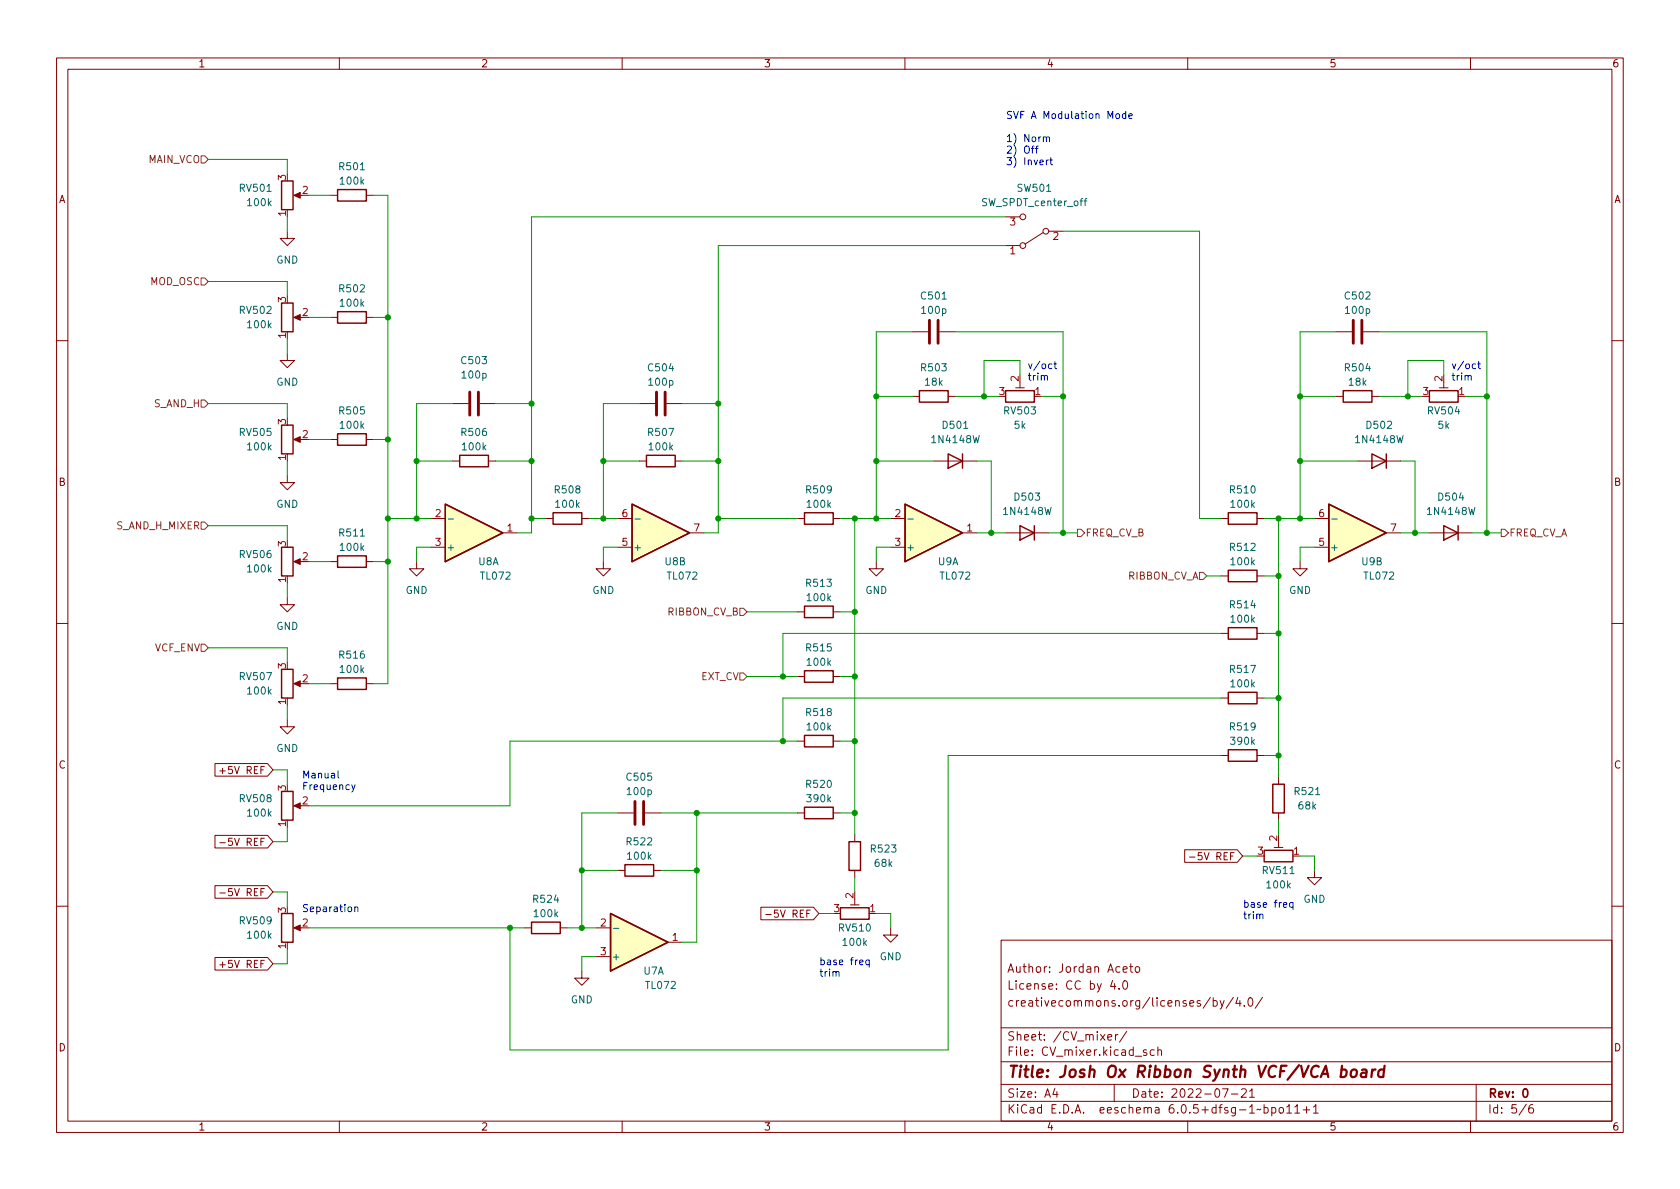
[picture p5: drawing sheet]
<svg xmlns="http://www.w3.org/2000/svg" width="297mm" height="210mm" viewBox="0 0 297 210" stroke-linecap="round" stroke-linejoin="round" font-family="sans-serif">
<g fill="none" stroke="#840000" stroke-width=".18">
<path d="M10 10.2h277v190.1h-277zM12 12.2h273v186.1h-273zM60 10.2v2M110 10.2v2M160 10.2v2M210 10.2v2M260 10.2v2M52.3 34.5h1M58.4 34.5h1.3M64.8 34.5h1.2M177.8 38.3h2.5M50.8 40.9v1.3h1.3l-1.3 1.2-1.3-1.2h1.3"/>
<path d="M52.3 56.1h1M58.4 56.1h1.3M64.8 56.1h1.2M161.3 58.7h2.8M166.1 58.7h2.8M177.8 43.4h2.5M184.4 41.1l-3.2 2.1M185.4 40.9h2.6M236.2 58.7h2.8M241 58.7h2.8M10 60.2h2M50.8 62.5v1.2h1.3l-1.3 1.3-1.3-1.3h1.3"/>
<path d="M52.3 77.7h1M58.4 77.7h1.3M64.8 77.7h1.2M80 71.4h2.8M84.8 71.4h2.8M113 71.4h2.8M117.9 71.4h2.7M161.3 70.1h1.3M167.6 70.1h1.3M179.6 68.6h1.5M180.3 67.6v1M236.2 70.1h1.3"/>
<path d="M242.6 70.1h1.2M254.5 68.6h1.5M255.3 67.6v1M285 60.2h2M50.8 84.1v1.2h1.3l-1.3 1.3-1.3-1.3h1.3M52.3 99.3h1M58.4 99.3h1.3M64.8 99.3h1.2M73.7 99.3v1.3h1.2l-1.2 1.2-1.3-1.2h1.3M76.2 91.7h2.5M76.2 96.8h2.5M80 81.5h1.3"/>
<path d="M86.4 81.5h1.2M88.9 94.2h2.5M96.5 91.7h1.3M102.9 91.7h1.2M106.7 99.3v1.3h1.2l-1.2 1.2-1.3-1.2h1.3M109.2 91.7h2.6M109.2 96.8h2.6M113 81.5h1.3M119.4 81.5h1.2M121.9 94.2h2.6M141 91.7h1.2M147.3 91.7h1.3"/>
<path d="M154.9 99.3v1.3h1.3l-1.3 1.2-1.2-1.2h1.2M157.5 91.7h2.5M157.5 96.8h2.5M165.1 81.5h7.6M170.2 94.2h2.5M177.8 94.2h7.6M215.9 91.7h1.3M222.2 91.7h1.3M229.9 99.3v1.3h1.2l-1.2 1.2-1.3-1.2h1.3M232.4 91.7h2.5M232.4 96.8h2.5M240 81.5h7.6"/>
<path d="M245.1 94.2h2.5M252.7 94.2h7.6M10 110.2h2M50.8 105.7v1.2h1.3l-1.3 1.3-1.3-1.3h1.3M141 119.6h1.2M141 108.2h1.2M147.3 119.6h1.3M147.3 108.2h1.3M215.9 101.8h1.3M215.9 112h1.3M222.2 101.8h1.3M222.2 112h1.3"/>
<path d="M285 110.2h2M38 135h9.3l1 1.1-1 1.1h-9.3zM38.9 136.3h.9M50.8 127.2v1.3h1.3l-1.3 1.3-1.3-1.3h1.3M52.3 120.9h1M58.4 120.9h1.3M64.8 120.9h1.2M141 131.1h1.2M147.3 131.1h1.3M215.9 133.6h1.3M215.9 123.4h1.3M222.2 133.6h1.3"/>
<path d="M222.2 123.4h1.3M226.1 137.4v1.3M38 156.6h9.3l1 1.1-1 1.1h-9.3zM38 147.7h9.3l1 1.1-1 1.1h-9.3zM38.9 157.9h.9M38.9 149h.9M52.3 142.5h1M109.2 143.8h2.8M109.2 153.9h1.3M114 143.8h2.8M115.6 153.9h1.2M141 143.8h1.2"/>
<path d="M147.3 143.8h1.3M151.1 147.6v1.2M151.1 153.9v1.3M151.1 159v1M209.5 150.3h9.3l.9 1.1-.9 1.1h-9.3zM210.3 151.6h1M225.3 149.9h1.5M226.1 143.8v1.2M226.1 148.8v1.1M232.4 153.9v1.3h-1.3l1.3 1.3 1.3-1.3h-1.3M10 160.2h2M38 169.3h9.3l1 1.1-1 1.1h-9.3z"/>
<path d="M38.9 170.6h.9M52.3 164.1h1M92.7 164.1h1.3M99.1 164.1h1.2M102.9 171.7v1.3h1.2l-1.2 1.2-1.3-1.2h1.3M105.4 164.1h2.5M105.4 169.2h2.5M118.1 166.6h2.5M134.5 160.4h9.3l1 1.1-1 1.1h-9.3zM135.4 161.7h1M150.4 160h1.5M157.5 164.1v1.2h-1.3l1.3 1.3 1.2-1.3h-1.2"/>
<path d="M177 166.3h108v32h-108zM196.7 173.4l-.3 1h.9M197.1 173.9v1M197.9 174.8v.1M198.6 171.4l.7-.1-.1-.3-.4-.1-.2 .2v.8h.6M198.6 173.6l.3-.2a.81 .81 0 0 1 .5 .7 .81 .81 0 0 1-.3 .8h-.1a.81 .81 0 0 1-.4-1.3zM199.7 170.9h.6M199.9 170.4v1.3l.4 .2M200.9 171l.3-.1 .3 .3v.4l-.3 .3h-.3l-.2-.3v-.4zM214 176.4l-1.3 1.9M214.5 177l.4-.1 .3 .3v.4l-.1 .3h-.6M214.5 176.4v1.5"/>
<path d="M215.7 176.9l.4 1M216.4 176.9l-.5 1.4-.2 .1M218.1 176.4l-1.3 1.9M218.9 176.4l-.4 1h.9M219.2 176.9v1M220 177.8v.1M220.8 176.6l.2-.2a.81 .81 0 0 1 .6 .7 .81 .81 0 0 1-.3 .8h-.2a.81 .81 0 0 1-.3-1.3zM223.2 176.4l-1.3 1.9M285 160.2h2M60 198.3v2M110 198.3v2M160 198.3v2"/>
<path d="M177 194.8h108M177 191.8h108M177 187.8h108M177 181.8h108M186.5 192.5l-.4 1h1M186.9 193v1M195.9 183.4l.7-.1-.1-.3-.4-.1-.2 .2v.8h.6M197 191.8v3M197.2 182.9v1M197.6 182.9l-.2 .1-.2 .2M199.2 182.4l-1.3 1.9M202.7 185.7l-.3-.1-.3 .2 .1 .3 .5 .1v.4h-.6"/>
<path d="M204.1 185.7l-.5-.1-.2 .3v.4l.1 .3h.6M204.7 185.8l.2-.2 .4 .1 .1 .9M204.7 185.1v1.5M210 198.3v2M216.1 192.5h1l-.6 1.5M217.7 193.5h1.2M219.5 192.7l.6-.2 .2 .2 .1 .3-1 1h1M220.9 193l.5-.5v1.5M220.9 194h.9M223.5 195.9l.4-.1 .3 .3v.4l-.1 .3h-.6M223.5 195.3v1.5M224.9 195.9l.4-.1 .3 .3v.4l-.2 .3h-.5"/>
<path d="M224.9 195.8v1.5M226.3 195.9l.3-.1 .3 .3v.4l-.3 .3h-.3l-.2-.3v-.4zM227.5 195.8l.4-.5v1.5M227.5 196.8h.9M228.9 195.8l.5-.5v1.5M228.9 196.8h.9M230.4 196.3h1.2M231 195.7v1.1M232.2 195.8l.4-.5v1.5M232.2 196.8h.9M260 198.3v2M261 191.8v6.5"/>
<path d="M269.9 195.3l-1.3 1.9M271 195.3a.6 .6 0 0 0-.7 .7v.5l.1 .3h.5l.2-.1 .1-.5-.2-.2-.4-.1-.3 .3"/>
<circle cx="180.8" cy="38.3" r=".51"/>
<circle cx="180.8" cy="43.4" r=".51"/>
<circle cx="184.9" cy="40.9" r=".51"/>
</g>
<path d="M269.4 192.7l.2-.2a.8 .8 0 0 1 .5 .8 .8 .8 0 0 1-.5 .7l-.2-.1-.1-.4z" fill="none" stroke="#840000" stroke-width=".3"/>
<path d="M237.2 189.2l.2-.1 .6 .1 .1 .3-.1 .6a.66 .66 0 0 1-1 .3M239 189.3a.52 .52 0 0 1 .5-.2 .52 .52 0 0 1 .4 .4l-.1 .6a.55 .55 0 0 1-.5 .4 .55 .55 0 0 1-.5-.4zM240.8 189.2l.2-.1 .6 .1-.1 1.3M241.6 189.6l-.7 .1a.4 .4 0 0 0-.3 .3 .4 .4 0 0 0 .2 .5l.7-.1M242.6 189.1l-.1 1.4M243.2 189.1l-.4 .1-.2 .3M244.7 189.2a.66 .66 0 0 0-1 .3v.6l.1 .3 .2 .1 .6-.1M244.8 188.5l-.2 2" fill="none" stroke="#840000" stroke-width=".4"/>
<g fill="none" stroke="#840000" stroke-width=".25">
<path d="M49.8 32h2v5.1h-2zM59.7 33.5h5.1v2.1h-5.1zM49.8 53.6h2v5.1h-2zM59.7 55.1h5.1v2h-5.1zM49.8 75.2h2v5.1h-2zM59.7 76.7h5.1v2h-5.1zM162.6 69.1h5v2h-5zM177.8 69.1h5.1v2h-5.1zM237.5 69.1h5.1v2h-5.1zM252.7 69.1h5.1v2h-5.1zM49.8 96.8h2v5h-2zM59.7 98.3h5.1v2h-5.1z"/>
<path d="M78.7 89.1l10.2 5.1-10.2 5.1zM81.3 80.5h5.1v2h-5.1zM97.8 90.7h5.1v2h-5.1zM111.8 89.1l10.1 5.1-10.1 5.1zM114.3 80.5h5.1v2h-5.1zM142.2 90.7h5.1v2h-5.1zM160 89.1l10.2 5.1-10.2 5.1zM167.6 80.3l2.6 1.2-2.6 1.3zM170.2 80.3v2.5M180.3 93l2.6 1.2-2.6 1.3zM182.9 93v2.5M217.2 90.7h5v2h-5z"/>
<path d="M234.9 89.1l10.2 5.1-10.2 5.1zM242.6 80.3l2.5 1.2-2.5 1.3zM245.1 80.3v2.5M255.3 93l2.5 1.2-2.5 1.3zM257.8 93v2.5M49.8 118.4h2v5h-2zM59.7 119.9h5.1v2h-5.1zM142.2 118.6h5.1v2h-5.1zM142.2 107.2h5.1v2h-5.1zM217.2 100.8h5v2.1h-5zM217.2 111h5v2h-5zM49.8 139.9h2v5.1h-2z"/>
<path d="M142.2 130h5.1v2.1h-5.1zM217.2 132.6h5v2h-5zM217.2 122.4h5v2.1h-5zM225 138.7h2.1v5.1h-2.1zM110.5 152.9h5.1v2h-5.1zM142.2 142.7h5.1v2.1h-5.1zM150.1 148.8h2v5.1h-2zM223.5 150.4h5.1v2h-5.1zM49.8 161.5h2v5.1h-2zM94 163.1h5.1v2h-5.1zM107.9 161.5l10.2 5.1-10.2 5.1zM148.6 160.5h5.1v2.1h-5.1z"/>
</g>
<g fill="#ffffc2" stroke="#ffffc2" stroke-width=".18">
<path d="M78.7 89.1l10.2 5.1-10.2 5.1z"/>
<path d="M107.9 161.5l10.2 5.1-10.2 5.1z"/>
<path d="M234.9 89.1l10.2 5.1-10.2 5.1z"/>
<path d="M111.8 89.1l10.1 5.1-10.1 5.1z"/>
<path d="M160 89.1l10.2 5.1-10.2 5.1z"/>
</g>
<path d="M191.7 35.5h.5M192.2 35.1l-.3 .2v1.1M79.2 91.8h1M112.3 91.8h.9M160.5 91.8h1M235.5 91.8h.9M108.5 164.2h.9" fill="none" stroke="#006464" stroke-width=".18"/>
<g fill="#840000" stroke="#840000" stroke-width=".18">
<path d="M51.9 120.9l1.2-.5v1z"/>
<path d="M51.9 142.5l1.2-.5v1z"/>
<path d="M51.9 77.7l1.2-.5v1z"/>
<path d="M51.9 34.5l1.2-.5v1z"/>
<path d="M51.9 56.1l1.2-.5v1z"/>
<path d="M51.9 99.3l1.2-.5v1z"/>
<path d="M51.9 164.1l1.2-.5v1z"/>
</g>
<path d="M164.3 56.6v4.1M165.9 56.6v4.1M239.3 56.6v4.1M240.8 56.6v4.1M83.1 69.3v4.1M84.6 69.3v4.1M116.1 69.3v4.1M117.6 69.3v4.1M112.3 141.7v4.1M113.8 141.7v4.1" fill="none" stroke="#840000" stroke-width=".51"/>
<path d="M35.6 27.6h.6l.6 .6-.6 .6h-.6zM35.6 49.1h.6l.6 .7-.6 .6h-.6zM35.6 70.7h.6l.6 .7-.6 .6h-.6zM35.6 92.3h.6l.6 .7-.6 .6h-.6zM190.5 93.6h.6l.7 .6-.7 .7h-.6zM265.4 93.6h.7l.6 .6-.6 .7h-.7zM35.6 113.9h.6l.6 .6-.6 .7h-.6zM130.8 107.6h.6l.7 .6-.7 .6h-.6zM130.8 119h.6l.7 .6-.7 .7h-.6zM212.1 101.2h.6l.7 .6-.7 .7h-.6z" fill="none" stroke="#725600" stroke-width=".18"/>
<g fill="none" stroke="#0000c2" stroke-width=".18">
<path d="M199 19.7v1.3M182.4 26.2h.4M182.8 25.8l-.3 .2v1.1M183.1 26.2h.5M183.6 25.8l-.3 .2v1.1M184.5 24.3l.1-.1 .4 .1v.7M185 24.4l.2-.2 .3 .1 .1 .7M185 28.3v.8M185.4 28.3l-.4 .2M185.6 28.3h.5M185.8 27.9v1.1l.3 .1M197.4 20.2l.3-.1 .3 .3v.3l-.3 .3-.3-.1-.1-.2z"/>
<path d="M199 20.2l-.3-.1-.3 .3 .2 .5h.4M199.6 20.5l.6-.1-.1-.2-.3-.1-.2 .2v.6h.5M184.6 66.6l.2-.2 .3 .1 .1 .7M186 64.4l-.4-.1-.2 .3 .1 .5h.5M186.3 64.3h.5M186.5 63.9v1.1l.3 .2M259.6 66.6l.2-.2 .3 .1v.7M260.9 64.4l-.4-.1-.2 .3 .1 .5h.5M261.3 64.3h.5M261.5 63.9v1.1l.3 .2M59.8 136.3v1.1l.1 .2M62.2 138.8l.3 .8"/>
<path d="M62.8 138.8l-.4 1.1-.2 .2M228.6 159.7l-.3-.1-.3 .2 .1 .6h.5M228.6 159.6v1.3M62.7 160.5l.2-.1h.3l.1 .8M62.7 160.4v.8M147.8 172l.2-.2 .3 .1 .1 .7M153.7 169.8h-.4l-.2 .2 .1 .5h.5M153.7 169.8v1.2M222.7 161.8l.2-.2 .3 .1 .1 .8"/>
</g>
<g fill="none" stroke="#009600" stroke-width=".18">
<path d="M36.8 28.2h14v2.5M50.8 38.3v2.6M54.6 34.5h3.8M66 34.5h2.6v86.4h-2.6M177.8 38.3h-83.8v55.9h-2.6M36.8 49.8h14v2.5M50.8 59.9v2.6M54.6 56.1h3.8M66 56.1h2.6M161.3 58.7h-6.4v33M168.9 58.7h19.1v35.5M177.8 43.4h-50.8v50.8h-2.5"/>
<path d="M188 40.9h24.1v50.8h3.8M236.2 58.7h-6.3v33M243.8 58.7h19.1v35.5M36.8 71.4h14v2.5M54.6 77.7h3.8M66 77.7h2.6M80 71.4h-6.3v20.3M87.6 71.4h6.4M113 71.4h-6.3v20.3M120.6 71.4h6.4M154.9 70.1h6.4M168.9 70.1h7.6"/>
<path d="M180.3 66.3v-2.6h-6.3v6.4M184.1 70.1h3.9M229.9 70.1h6.3M243.8 70.1h7.7M255.3 66.3v-2.6h-6.4v6.4M259.1 70.1h3.8M36.8 93h14v2.5M50.8 81.5v2.6M54.6 99.3h3.8M66 99.3h2.6M68.6 91.7h7.6M73.7 81.5h6.3"/>
<path d="M76.2 96.8h-2.5v2.5M87.6 81.5h6.4M94 91.7h2.5M104.1 91.7h5.1M106.7 81.5h6.3M109.2 96.8h-2.5v2.5M120.6 81.5h6.4M127 91.7h14M148.6 91.7h8.9M151.1 91.7v55.9M154.9 81.5h10.2M157.5 96.8h-2.6v2.5"/>
<path d="M172.7 81.5h2.6v12.7M172.7 94.2h5.1M185.4 94.2h5.1M223.5 91.7h8.9M226.1 91.7v45.7M229.9 81.5h10.1M232.4 96.8h-2.5v2.5M247.6 81.5h2.6v12.7M247.6 94.2h5.1M260.3 94.2h5.1M36.8 114.5h14v2.6M50.8 103.1v2.6"/>
<path d="M132.1 108.2h8.9M132.1 119.6h8.9M148.6 108.2h2.5M148.6 119.6h2.5M213.4 101.8h2.5M215.9 112h-77.5v7.6M223.5 101.8h2.6M223.5 112h2.6M48.3 136.1h2.5v2.6M50.8 124.7v2.5M54.6 120.9h3.8M141 131.1h-50.8v11.4h-35.6"/>
<path d="M148.6 131.1h2.5M215.9 133.6h-48.3v52.1h-77.4v-21.6M215.9 123.4h-77.5v7.7M223.5 133.6h2.6M223.5 123.4h2.6M48.3 157.7h2.5v2.6M50.8 146.3v2.5h-2.5M102.9 153.9h6.3M109.2 143.8h-6.3v20.3M116.8 143.8h24.2M116.8 153.9h6.4M123.2 143.8v22.8h-2.6"/>
<path d="M148.6 143.8h2.5M151.1 155.2v2.5M219.7 151.4h2.5M226.1 145v2.6M229.9 151.4h2.5v2.5M50.8 167.9v2.5h-2.5M54.6 164.1h38.1M100.3 164.1h5.1M105.4 169.2h-2.5v2.5M144.8 161.5h2.5M154.9 161.5h2.6v2.6"/>
</g>
<g fill="#009600" stroke="#009600" stroke-width=".18">
<circle cx="226.1" cy="91.7" r=".46"/>
<circle cx="226.1" cy="101.8" r=".46"/>
<circle cx="175.3" cy="94.2" r=".46"/>
<circle cx="151.1" cy="91.7" r=".46"/>
<circle cx="154.9" cy="91.7" r=".46"/>
<circle cx="188" cy="94.2" r=".46"/>
<circle cx="151.1" cy="108.2" r=".46"/>
<circle cx="229.9" cy="70.1" r=".46"/>
<circle cx="262.9" cy="70.1" r=".46"/>
<circle cx="248.9" cy="70.1" r=".46"/>
<circle cx="229.9" cy="91.7" r=".46"/>
<circle cx="229.9" cy="81.5" r=".46"/>
<circle cx="250.2" cy="94.2" r=".46"/>
<circle cx="262.9" cy="94.2" r=".46"/>
<circle cx="188" cy="70.1" r=".46"/>
<circle cx="154.9" cy="70.1" r=".46"/>
<circle cx="174" cy="70.1" r=".46"/>
<circle cx="154.9" cy="81.5" r=".46"/>
<circle cx="226.1" cy="123.4" r=".46"/>
<circle cx="226.1" cy="112" r=".46"/>
<circle cx="226.1" cy="133.6" r=".46"/>
<circle cx="73.7" cy="81.5" r=".46"/>
<circle cx="68.6" cy="91.7" r=".46"/>
<circle cx="68.6" cy="99.3" r=".46"/>
<circle cx="73.7" cy="91.7" r=".46"/>
<circle cx="123.2" cy="153.9" r=".46"/>
<circle cx="123.2" cy="143.8" r=".46"/>
<circle cx="151.1" cy="119.6" r=".46"/>
<circle cx="138.4" cy="131.1" r=".46"/>
<circle cx="102.9" cy="164.1" r=".46"/>
<circle cx="151.1" cy="143.8" r=".46"/>
<circle cx="151.1" cy="131.1" r=".46"/>
<circle cx="138.4" cy="119.6" r=".46"/>
<circle cx="127" cy="91.7" r=".46"/>
<circle cx="94" cy="81.5" r=".46"/>
<circle cx="94" cy="71.4" r=".46"/>
<circle cx="94" cy="91.7" r=".46"/>
<circle cx="106.7" cy="81.5" r=".46"/>
<circle cx="106.7" cy="91.7" r=".46"/>
<circle cx="127" cy="81.5" r=".46"/>
<circle cx="127" cy="71.4" r=".46"/>
<circle cx="90.2" cy="164.1" r=".46"/>
<circle cx="102.9" cy="153.9" r=".46"/>
<circle cx="68.6" cy="56.1" r=".46"/>
<circle cx="68.6" cy="77.7" r=".46"/>
</g>
<text font-size="2.8" fill="#840000" x="178" y="190.6">Title: Josh Ox Ribbon Synth VCF/VCA board</text>
<g font-size="2.1" fill="#840000">
<text x="178" y="172">Author: Jordan Aceto</text>
<text x="178" y="178">creativecommons.org/licenses/by/4.0/</text>
<text x="178" y="175">License: CC by 4.0</text>
<text x="178" y="184">Sheet: /CV_mixer/</text>
<text x="178" y="186.7">File: CV_mixer.kicad_sch</text>
<text x="178" y="196.9">KiCad E.D.A. eeschema 6.0.5+dfsg-1~bpo11+1</text>
<text x="178" y="194.1">Size: A4</text>
<text x="200" y="194.1">Date: 2022-07-21</text>
<text x="263" y="194.1">Rev: 0</text>
<text x="263" y="196.9">Id: 5/6</text>
</g>
<g font-size="1.8" fill="#840000">
<text x="35" y="11.9">1</text>
<text x="85" y="11.9">2</text>
<text x="135" y="11.9">3</text>
<text x="185" y="11.9">4</text>
<text x="235" y="11.9">5</text>
<text x="285" y="11.9">6</text>
<text x="10.3" y="35.9">A</text>
<text x="285.3" y="35.9">A</text>
<text x="10.3" y="85.9">B</text>
<text x="285.3" y="85.9">B</text>
<text x="10.3" y="135.9">C</text>
<text x="39.8" y="136.9">+5V REF</text>
<text x="285.3" y="135.9">C</text>
<text x="40.2" y="149.6">-5V REF</text>
<text x="211.7" y="152.1">-5V REF</text>
<text x="40.2" y="158.5">-5V REF</text>
<text x="136.7" y="162.3">-5V REF</text>
<text x="39.8" y="171.2">+5V REF</text>
<text x="10.3" y="185.9">D</text>
<text x="285.3" y="185.9">D</text>
<text x="35" y="199.9">1</text>
<text x="85" y="199.9">2</text>
<text x="135" y="199.9">3</text>
<text x="185" y="199.9">4</text>
<text x="235" y="199.9">5</text>
<text x="285" y="199.9">6</text>
</g>
<g font-size="1.8" fill="#0000c2">
<text x="177.8" y="21">SVF A Modulation Mode</text>
<text x="177.8" y="25.1">1) Norm</text>
<text x="177.8" y="27.2">2) Off</text>
<text x="177.8" y="29.2">3) Invert</text>
<text x="181.6" y="65.3">v/oct</text>
<text x="256.5" y="65.3">v/oct</text>
<text x="181.6" y="67.3">trim</text>
<text x="256.5" y="67.3">trim</text>
<text x="53.3" y="137.6">Manual</text>
<text x="53.3" y="139.7">Frequency</text>
<text x="53.3" y="161.3">Separation</text>
<text x="219.7" y="160.5">base freq</text>
<text x="219.7" y="162.5">trim</text>
<text x="144.8" y="170.7">base freq</text>
<text x="144.8" y="172.7">trim</text>
</g>
<g font-size="1.8" fill="#725600">
<text x="26.1" y="28.8">MAIN_VCO</text>
<text x="26.5" y="50.4">MOD_OSC</text>
<text x="27.2" y="72">S_AND_H</text>
<text x="20.6" y="93.6">S_AND_H_MIXER</text>
<text x="191.9" y="94.9">FREQ_CV_B</text>
<text x="266.8" y="94.9">FREQ_CV_A</text>
<text x="199.3" y="102.5">RIBBON_CV_A</text>
<text x="118" y="108.8">RIBBON_CV_B</text>
<text x="27.3" y="115.2">VCF_ENV</text>
<text x="123.8" y="120.3">EXT_CV</text>
</g>
<g font-size="1.8" fill="#006464">
<text x="42.5" y="33.9">RV501</text>
<text x="60.1" y="30.1">R501</text>
<text x="60.3" y="32.6">100k</text>
<text x="180" y="33.9">SW501</text>
<text x="43.9" y="36.4">100k</text>
<text x="173.8" y="36.4">SW_SPDT_center_off</text>
<text x="48.8" y="46.6">GND</text>
<text x="60.1" y="51.7">R502</text>
<text x="163" y="53">C501</text>
<text x="237.9" y="53">C502</text>
<text x="42.5" y="55.5">RV502</text>
<text x="43.9" y="58">100k</text>
<text x="60.3" y="54.2">100k</text>
<text x="163.1" y="55.5">100p</text>
<text x="238" y="55.5">100p</text>
<text x="81.7" y="64.4">C503</text>
<text x="114.7" y="65.7">C504</text>
<text x="163" y="65.7">R503</text>
<text x="237.9" y="65.7">R504</text>
<text x="48.8" y="68.2">GND</text>
<text x="81.8" y="66.9">100p</text>
<text x="114.8" y="68.2">100p</text>
<text x="163.6" y="68.2">18k</text>
<text x="238.6" y="68.2">18k</text>
<text x="42.5" y="77.1">RV505</text>
<text x="60.1" y="73.3">R505</text>
<text x="60.3" y="75.8">100k</text>
<text x="81.7" y="77.1">R506</text>
<text x="114.7" y="77.1">R507</text>
<text x="166.8" y="75.8">D501</text>
<text x="177.6" y="73.3">RV503</text>
<text x="179.4" y="75.8">5k</text>
<text x="241.7" y="75.8">D502</text>
<text x="252.6" y="73.3">RV504</text>
<text x="254.3" y="75.8">5k</text>
<text x="43.9" y="79.6">100k</text>
<text x="81.9" y="79.6">100k</text>
<text x="114.9" y="79.6">100k</text>
<text x="165" y="78.4">1N4148W</text>
<text x="239.9" y="78.4">1N4148W</text>
<text x="48.8" y="89.8">GND</text>
<text x="98.2" y="87.2">R508</text>
<text x="98.4" y="89.8">100k</text>
<text x="142.7" y="87.2">R509</text>
<text x="142.8" y="89.8">100k</text>
<text x="179.5" y="88.5">D503</text>
<text x="217.6" y="87.2">R510</text>
<text x="217.7" y="89.8">100k</text>
<text x="254.4" y="88.5">D504</text>
<text x="60.1" y="94.9">R511</text>
<text x="177.7" y="91.1">1N4148W</text>
<text x="252.6" y="91.1">1N4148W</text>
<text x="42.5" y="98.7">RV506</text>
<text x="43.9" y="101.2">100k</text>
<text x="60.3" y="97.4">100k</text>
<text x="78.9" y="97.4">+</text>
<text x="84.6" y="99.9">U8A</text>
<text x="111.9" y="97.4">+</text>
<text x="117.6" y="99.9">U8B</text>
<text x="160.1" y="97.4">+</text>
<text x="165.9" y="99.9">U9A</text>
<text x="217.6" y="97.4">R512</text>
<text x="217.7" y="99.9">100k</text>
<text x="235.1" y="97.4">+</text>
<text x="240.8" y="99.9">U9B</text>
<text x="71.7" y="105">GND</text>
<text x="85.1" y="102.5">TL072</text>
<text x="104.7" y="105">GND</text>
<text x="118.1" y="102.5">TL072</text>
<text x="142.7" y="103.8">R513</text>
<text x="142.8" y="106.3">100k</text>
<text x="153" y="105">GND</text>
<text x="166.4" y="102.5">TL072</text>
<text x="217.6" y="107.6">R514</text>
<text x="227.9" y="105">GND</text>
<text x="241.3" y="102.5">TL072</text>
<text x="48.8" y="111.4">GND</text>
<text x="217.7" y="110.1">100k</text>
<text x="60.1" y="116.5">R516</text>
<text x="60.3" y="119">100k</text>
<text x="142.7" y="115.2">R515</text>
<text x="142.8" y="117.7">100k</text>
<text x="217.6" y="119">R517</text>
<text x="42.5" y="120.3">RV507</text>
<text x="43.9" y="122.8">100k</text>
<text x="217.7" y="121.5">100k</text>
<text x="142.7" y="126.6">R518</text>
<text x="142.8" y="129.2">100k</text>
<text x="217.6" y="129.2">R519</text>
<text x="217.7" y="131.7">390k</text>
<text x="48.8" y="133">GND</text>
<text x="42.5" y="141.9">RV508</text>
<text x="110.9" y="138">C505</text>
<text x="111" y="140.6">100p</text>
<text x="142.7" y="139.3">R520</text>
<text x="142.8" y="141.9">390k</text>
<text x="229" y="140.6">R521</text>
<text x="229.7" y="143.1">68k</text>
<text x="43.9" y="144.4">100k</text>
<text x="110.9" y="149.5">R522</text>
<text x="111.1" y="152">100k</text>
<text x="154.1" y="150.7">R523</text>
<text x="154.7" y="153.3">68k</text>
<text x="223.4" y="154.6">RV511</text>
<text x="94.4" y="159.6">R524</text>
<text x="224.1" y="157.1">100k</text>
<text x="230.4" y="159.6">GND</text>
<text x="42.5" y="163.4">RV509</text>
<text x="43.9" y="166">100k</text>
<text x="94.6" y="162.2">100k</text>
<text x="148.4" y="164.7">RV510</text>
<text x="149.2" y="167.3">100k</text>
<text x="108.1" y="169.8">+</text>
<text x="113.8" y="172.3">U7A</text>
<text x="155.5" y="169.8">GND</text>
<text x="100.9" y="177.4">GND</text>
<text x="114.3" y="174.9">TL072</text>
</g>
<g font-size="1.8" fill="#a90000">
<text x="50.5" y="31.9" transform="rotate(-90 50.5 31.9)">3</text>
<text x="53.5" y="34.3">2</text>
<text x="50.5" y="38.2" transform="rotate(-90 50.5 38.2)">1</text>
<text x="178.6" y="39.9">3</text>
<text x="178.6" y="45">1</text>
<text x="186.2" y="42.4">2</text>
<text x="50.5" y="53.4" transform="rotate(-90 50.5 53.4)">3</text>
<text x="50.5" y="59.8" transform="rotate(-90 50.5 59.8)">1</text>
<text x="53.5" y="55.9">2</text>
<text x="176.7" y="69.8">3</text>
<text x="180.1" y="67.4" transform="rotate(-90 180.1 67.4)">2</text>
<text x="183" y="69.8">1</text>
<text x="251.6" y="69.8">3</text>
<text x="255" y="67.4" transform="rotate(-90 255 67.4)">2</text>
<text x="258" y="69.8">1</text>
<text x="50.5" y="75" transform="rotate(-90 50.5 75)">3</text>
<text x="53.5" y="77.5">2</text>
<text x="50.5" y="81.4" transform="rotate(-90 50.5 81.4)">1</text>
<text x="77" y="91.4">2</text>
<text x="89.7" y="94">1</text>
<text x="110" y="91.4">6</text>
<text x="122.7" y="94">7</text>
<text x="158.3" y="91.4">2</text>
<text x="171" y="94">1</text>
<text x="233.2" y="91.4">6</text>
<text x="245.9" y="94">7</text>
<text x="50.5" y="96.6" transform="rotate(-90 50.5 96.6)">3</text>
<text x="53.5" y="99.1">2</text>
<text x="77" y="96.5">3</text>
<text x="110" y="96.5">5</text>
<text x="158.3" y="96.5">3</text>
<text x="233.2" y="96.5">5</text>
<text x="50.5" y="103" transform="rotate(-90 50.5 103)">1</text>
<text x="50.5" y="118.2" transform="rotate(-90 50.5 118.2)">3</text>
<text x="50.5" y="124.6" transform="rotate(-90 50.5 124.6)">1</text>
<text x="53.5" y="120.6">2</text>
<text x="50.5" y="139.8" transform="rotate(-90 50.5 139.8)">3</text>
<text x="53.5" y="142.2">2</text>
<text x="50.5" y="146.2" transform="rotate(-90 50.5 146.2)">1</text>
<text x="225.8" y="148.7" transform="rotate(-90 225.8 148.7)">2</text>
<text x="222.4" y="151.1">3</text>
<text x="228.7" y="151.1">1</text>
<text x="50.5" y="161.4" transform="rotate(-90 50.5 161.4)">3</text>
<text x="147.5" y="161.3">3</text>
<text x="150.9" y="158.9" transform="rotate(-90 150.9 158.9)">2</text>
<text x="153.8" y="161.3">1</text>
<text x="50.5" y="167.7" transform="rotate(-90 50.5 167.7)">1</text>
<text x="53.5" y="163.8">2</text>
<text x="106.2" y="163.8">2</text>
<text x="118.9" y="166.4">1</text>
<text x="106.2" y="168.9">3</text>
</g>
</svg>
